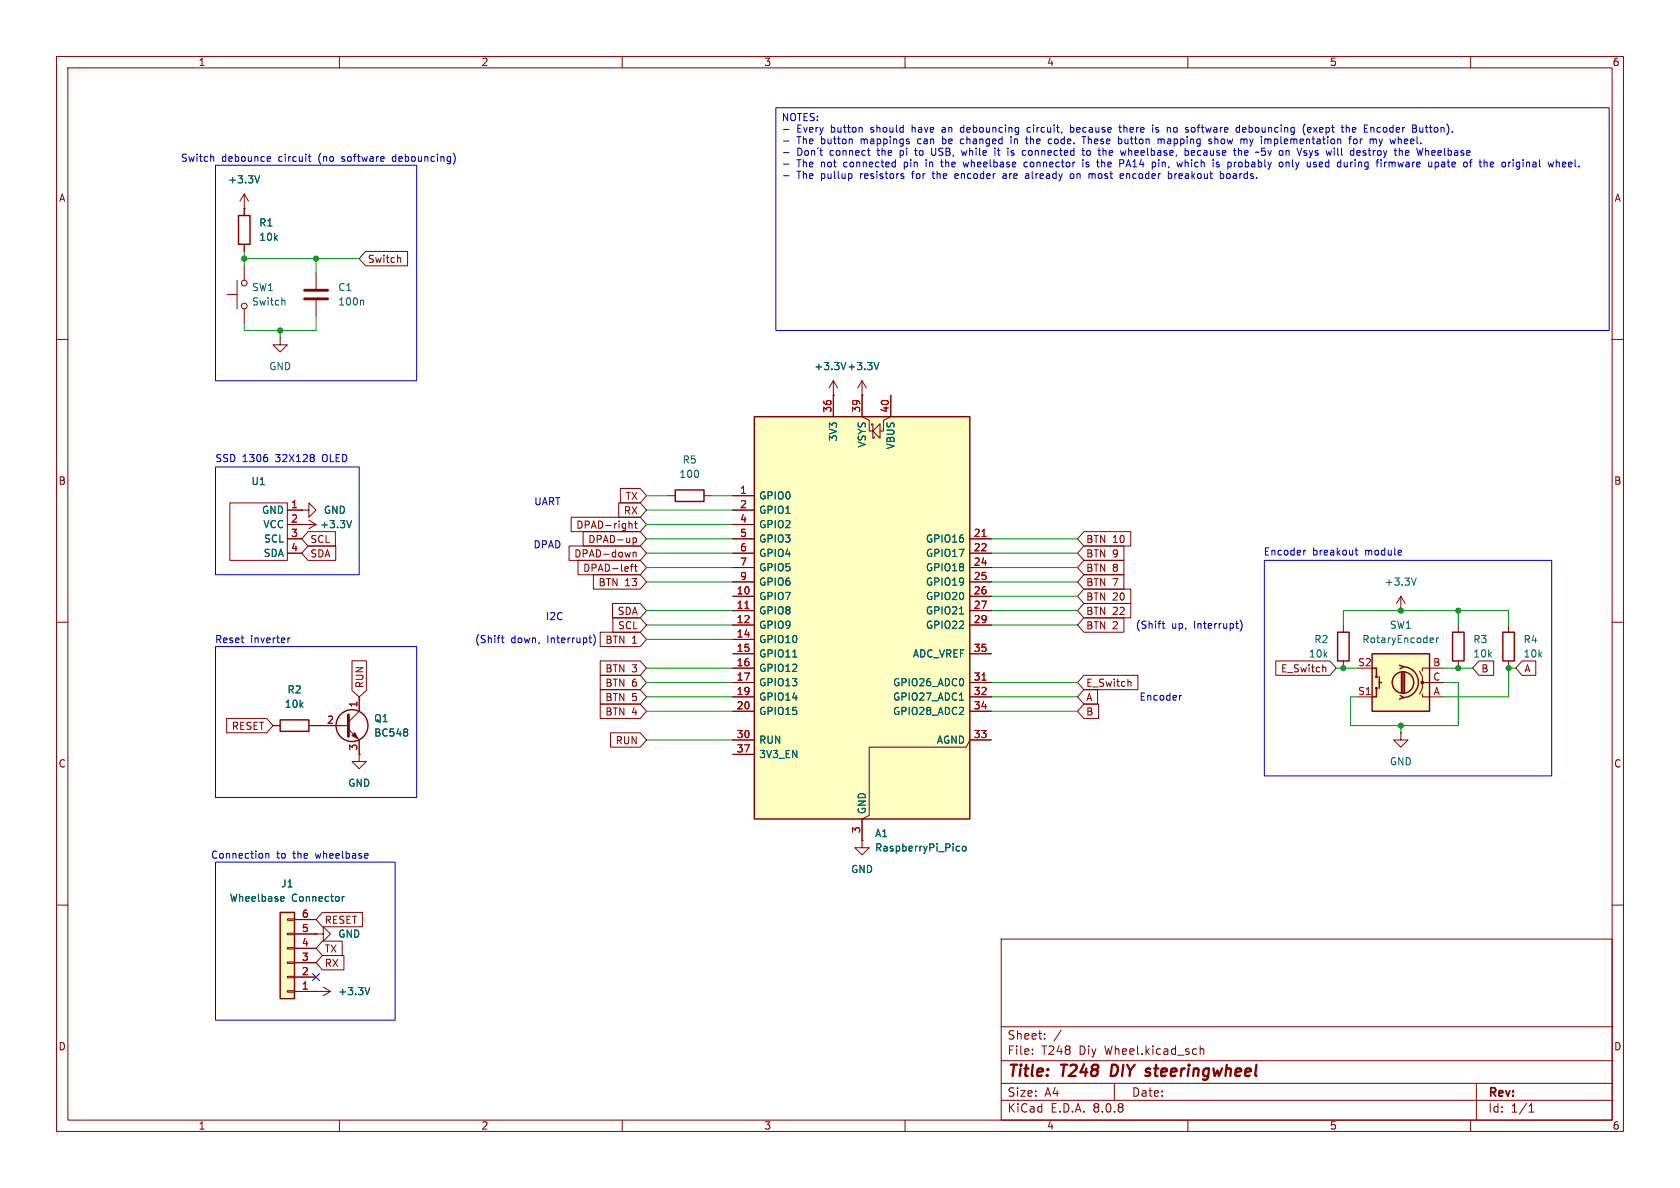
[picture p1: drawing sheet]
<svg xmlns="http://www.w3.org/2000/svg" width="297mm" height="210mm" viewBox="0 0 297 210" stroke-linecap="round" stroke-linejoin="round" font-family="sans-serif">
<g fill="none" stroke="#840000" stroke-width=".18">
<path d="M10 10h277v190h-277zM12 12h273v186h-273zM60 10v2M110 10v2M160 10v2M210 10v2M260 10v2M43.2 36.8v1.3M43.2 43.2v1.3M55.9 48.3v2.8M55.9 53.1v2.8M10 60h2"/>
<path d="M285 60h2M53.3 92.7h.1M53.3 92.7h2.6M54.6 91.9l1.3 .8M55.9 92.7l-1.3 .8M10 110h2M285 110h2M48.3 128.3h1.2M54.6 128.3h1.3M63.5 133.4v1.2h1.3l-1.3 1.3-1.3-1.3h1.3M63.5 133.4h.1M10 160h2"/>
<path d="M177 166h108v32h-108zM285 160h2M60 198v2M110 198v2M160 198v2M177 194.5h108M177 191.5h108M177 187.5h108M177 181.5h108M182.5 186.3v.1M182.5 185.5v.1M184.7 183.6v.1"/>
<path d="M184.7 182.8v.1M187.6 182.1l-1.3 2M197 191.5v3M210 198v2M212.2 184.9v1.5M212.2 185.5l.2-.1 .3 .1 .1 .9M260 198v2M261 191.5v6.5M270.3 196.6h.9M270.3 195.5l.4-.4v1.5"/>
</g>
<path d="M196.6 188.2l-.3 2h.5M203.1 189.5l.2 .3-.1 .3M203.2 188.9l.2 .1" fill="none" stroke="#840000" stroke-width=".4"/>
<path d="M53.8 52.8h4.1M53.8 51.3h4.1" fill="none" stroke="#840000" stroke-width=".51"/>
<path d="M64.1 53.1l.2 .2v.6M62.2 92l-.5 1.3" fill="none" stroke="#006464" stroke-width=".18"/>
<path d="M42.2 38.1h2v5.1h-2zM49.5 127.3h5.1v2h-5.1z" fill="none" stroke="#840000" stroke-width=".25"/>
<path d="M242.6 115.6h10.1v10.1h-10.1z" fill="#ffffc2"/>
<g fill="none" stroke="#840000" stroke-width=".25">
<path d="M236.5 111.8h2v5h-2zM242.6 115.6h10.1v10.1h-10.1zM242.6 118.1h.7v1.5M243.8 119.6v2.1M247.4 117.6l.8 .3-.7 .3M247.8 118.9v3.5M248 117.9a2.73 2.73 0 0 1 2.7 2.7 2.73 2.73 0 0 1-2.7 2.7M248 118.9v3.5M248.3 118.9v3.5M256.8 111.8h2v5h-2zM243.3 121.7v1.5h-.7M243.8 120.7h.4"/>
<path d="M247.5 122.9l.7 .4-.8 .3"/>
<circle cx="243.3" cy="119.6" r=".13"/>
<circle cx="243.3" cy="121.7" r=".13"/>
<circle cx="248" cy="120.7" r="1.9"/>
</g>
<circle cx="251.5" cy="120.6" r=".25" fill="#840000" stroke="#840000" stroke-width=".18"/>
<g fill="none" stroke="#840000" stroke-width=".18">
<path d="M237.5 110.5v1.3M237.5 116.8v1.3M247.6 108h.1M247.6 105.4l-.7 1.3M247.6 105.4v2.6M247.6 105.4l.8 1.3M251 118.6l.5 1v1.1h3.8M255.3 118.1h-3.8v.5M257.8 110.5v1.3M257.8 116.8v1.3M240 123.2h2.6M247.6 129.5v1.3h1.3l-1.3 1.3-1.2-1.3h1.2"/>
<path d="M247.6 129.5h.1M251.5 122.7v.5h3.8M252 120.7h-.5v1l-.5 1M55.9 175.3h.1M55.9 175.3h2.5M57.1 174.5l1.3 .8M58.4 175.3l-1.3 .7"/>
</g>
<path d="M250.4 102.2l-.5 1.2M253 112.8h.4v.3l-.6 .1M253.4 113.5l-.4 .1M254 112.8v.8M254.3 112.8l-.3 .2M65.4 174.6l-.5 1.2" fill="none" stroke="#006464" stroke-width=".18"/>
<path d="M49.5 161.3h2.6v15.2h-2.6z" fill="#ffffc2"/>
<g fill="none" stroke="#840000" stroke-width=".18">
<path d="M43.2 36.8h.1M43.2 34.3v2.5M43.2 34.3l-.8 1.3M43.2 34.3l.7 1.3M40.1 52.1h1.8M41.9 49.5v5.1M43.2 47v2.5M43.2 54.6v2.6M49.5 59.7v1.3h1.3l-1.3 1.2-1.2-1.2h1.2M49.5 59.7h.1M147.3 69.9h.1M147.3 67.3l-.7 1.3"/>
<path d="M147.3 67.3v2.6M147.3 67.3l.8 1.3M152.4 69.9h.1M152.4 67.3l-.8 1.3M152.4 67.3v2.6M152.4 67.3l.8 1.3M40.6 88.9h10.2v10.2h-10.2zM50.8 90.2h2.5M50.8 92.7h2.5M50.8 95.3h2.5M50.8 97.8h2.5M53.3 90.2h1.3v-1.3l1.3 1.3-1.3 1.2v-1.2"/>
<path d="M53.3 90.2h.1M118.1 87.6h1.3M124.5 87.6h1.2M266.7 110.5v1.3M266.7 116.8v1.3M55.9 128.3h5.7M61.6 128.9l1.9 1.9v2.6M63.5 123.2v2.5l-1.9 1.9M152.4 148.6v1.3h1.3l-1.3 1.2-1.3-1.2h1.3M152.4 148.6h.1M50.8 162.4h1.3v.3h-1.3zM50.8 165h1.3v.2h-1.3z"/>
<path d="M50.8 167.5h1.3v.3h-1.3zM50.8 170.1h1.3v.2h-1.3zM50.8 172.6h1.3v.2h-1.3zM50.8 175.1h1.3v.3h-1.3zM52.1 175.3h3.8M52.1 172.7h3.8M52.1 170.2h3.8M52.1 167.6h3.8M52.1 165.1h3.8M52.1 162.6h3.8"/>
<circle cx="43.2" cy="50" r=".51"/>
<circle cx="43.2" cy="54.1" r=".51"/>
</g>
<g fill="none" stroke="#840000" stroke-width=".25">
<path d="M119.4 86.6h5.1v2h-5.1zM265.7 111.8h2v5h-2zM49.5 161.3h2.6v15.2h-2.6z"/>
<circle cx="62.2" cy="128.3" r="2.82"/>
</g>
<path d="M45.9 31.1l-.4 1.2M50 53.1l.4 .2v.6M155.4 64.1l-.4 1.2M72 128.9l.1 .2-.1 .2M72 129.5l.1 .1-.1 .5M49.8 158.5h.4v.3l-.6 .1M50.2 159.3h-.4M60.5 158.5v.8M60.9 158.5l-.4 .2" fill="none" stroke="#006464" stroke-width=".18"/>
<path d="M61.6 126.4v3.8" fill="none" stroke="#840000" stroke-width=".51"/>
<path d="M62.7 129.5l.5 1.1-1-.6z" fill="#840000" stroke="#840000" stroke-width=".18"/>
<path d="M133.3 73.7h38.1v71.1h-38.1z" fill="#ffffc2"/>
<path d="M133.3 73.7h38.1v71.1h-38.1z" fill="none" stroke="#840000" stroke-width=".25"/>
<g fill="none" stroke="#840000" stroke-width=".18">
<path d="M43.2 36.8h.1M43.2 36.8v1.3M43.2 43.2v1.3M64.6 44.4h7.5v2.6h-7.5l-1.1-1.3zM70.5 45.5l.3 .2v.7M147.3 69.9h.1M147.3 69.9v3.8M152.4 69.9v3.8l1.3 .6v1.9h.6M152.4 69.9h.1M154.1 75.2v-.3h.2v2.6h.3v-.3M154.3 76.2l1.3-1.3v2.6zM157.5 69.9v3.8l-1.3 .6v1.9h-.6"/>
<path d="M50.8 90.2h2.5M50.8 95.3h2.5M50.8 97.8h2.5M50.8 92.7h2.5M53.3 90.2h.1M53.3 92.7h.1M54.5 96.5h4.9v2.6h-4.9l-1.2-1.3zM54.5 94h4.8v2.5h-4.8l-1.2-1.2zM100.6 96.5h12.6l1.1 1.3-1.1 1.3h-12.6zM101 91.4h12.2l1.1 1.3-1.1 1.3h-12.2zM102.2 99.1h11l1.1 1.2-1.1 1.3h-11zM103.1 94h10.1l1.1 1.3-1.1 1.2h-10.1z"/>
<path d="M109.4 88.9h3.8l1.1 1.3-1.1 1.2h-3.8zM109.7 86.4h3.5l1.1 1.2-1.1 1.3h-3.5zM111.3 92.6h.4v.8M111.9 99.7l-.3 .2v1.1M111.9 95.1v1.2M111.9 97.6v.9M111.9 97.7l.2-.1 .3 .1 .1 .8M111.9 95.1h.4l.2 .2-.1 .6h-.5M112.2 92.5h.5M112.3 92.1v1.1l.4 .2M112.3 99.7v1.1l.4 .2M129.5 87.6h3.8"/>
<path d="M129.5 90.2h3.8M129.5 95.3h3.8M129.5 97.8h3.8M129.5 92.7h3.8M171.4 95.3h3.9M171.4 97.8h3.9M191.6 94h8.3v2.5h-8.3l-1.1-1.2zM191.6 96.5h7.1v2.6h-7.1l-1.1-1.3zM191.6 99.1h7.1v2.5h-7.1l-1.1-1.3zM62.2 116.8h2.6v5.3l-1.3 1.1-1.3-1.1zM104.9 101.6h8.3l1.1 1.3-1.1 1.2h-8.3zM106.1 116.8h7.1l1.1 1.3-1.1 1.3h-7.1z"/>
<path d="M106.1 119.4h7.1l1.1 1.3-1.1 1.2h-7.1zM106.1 111.8h7.1l1.1 1.2-1.1 1.3h-7.1zM108.3 106.7h4.9l1.1 1.3-1.1 1.2h-4.9zM108.3 109.2h4.9l1.1 1.3-1.1 1.3h-4.9zM111.4 100.2h.5M112.2 100.2h.5M129.5 105.4h3.8M129.5 108h3.8M129.5 110.5h3.8M129.5 113h3.8M129.5 115.6h3.8M129.5 118.1h3.8"/>
<path d="M129.5 100.3h3.8M129.5 102.9h3.8M171.4 105.4h3.9M171.4 108h3.9M171.4 110.5h3.9M171.4 115.6h3.9M171.4 100.3h3.9M171.4 102.9h3.9M191.6 101.6h7.1v2.5h-7.1l-1.1-1.2zM191.6 119.4h9.6v2.5h-9.6l-1.1-1.2zM191.6 106.7h8.3v2.5h-8.3l-1.1-1.2zM191.6 104.1h8.3v2.6h-8.3l-1.1-1.3z"/>
<path d="M191.6 109.2h7.1v2.6h-7.1l-1.1-1.3zM225.5 116.8h9.6l1.1 1.3-1.1 1.3h-9.6zM234.2 117.9l.2 .2v.7M261.5 116.8h2.6v2.6h-2.6l-1.2-1.3zM269.1 116.8h2.4v2.6h-2.4l-1.1-1.3zM40.1 127h7l1.2 1.3-1.2 1.2h-7zM48.3 128.3h1.2M54.6 128.3h6.4M63.5 133.4h.1M63.5 123.2v2.5M63.5 130.8v2.6M106.1 124.5h7.1l1.1 1.2-1.1 1.3h-7.1z"/>
<path d="M106.1 121.9h7.1l1.1 1.3-1.1 1.3h-7.1zM107.9 129.5h5.3l1.1 1.3-1.1 1.3h-5.3zM129.5 120.7h3.8M129.5 123.2h3.8M129.5 125.7h3.8M129.5 130.8h3.8M129.5 133.4h3.8M171.4 120.7h3.9M171.4 123.2h3.9M171.4 125.7h3.9M175.3 130.8h-3.9l-.6 1.3h-17.1v12l-1.3 .7v3.8M191.6 121.9h2.4v2.6h-2.4l-1.1-1.3z"/>
<path d="M191.6 124.5h2.6v2.5h-2.6l-1.1-1.3zM199.8 120.5l.2 .2v.6M152.4 148.6h.1M52.1 175.3h3.8M52.1 172.7h3.8M52.1 170.2h3.8M52.1 167.6h3.8M52.1 165.1h3.8M52.1 162.6h3.8M55.9 165.1h1.2v-1.3l1.3 1.3-1.3 1.3v-1.3M55.9 165.1h.1M55.9 175.3h.1"/>
<path d="M57 161.3h7.1v2.5h-7.1l-1.1-1.2zM57 168.9h3.8v2.6h-3.8l-1.1-1.3zM57 166.4h3.5v2.5h-3.5l-1.1-1.3z"/>
</g>
<path d="M173.6 94.8h.7M131.7 107.5h.7M173.6 120.2h.7" fill="none" stroke="#a90000" stroke-width=".18"/>
<g fill="none" stroke="#006464" stroke-width=".18">
<path d="M45.9 31.1l-.4 1.2M155.4 64.1l-.4 1.2M62.2 92l-.5 1.3M140.1 116.1h.8M169.6 108.5h.7M72 128.9l.1 .2-.1 .2M72 129.5l.1 .1-.1 .5M169.6 123.8h.7M49.8 158.5h.4v.3l-.6 .1M50.2 159.3h-.4M60.5 158.5v.8M60.9 158.5l-.4 .2"/>
<path d="M169.3 149.6l.3 .1M169.6 150.4h-.3M170.2 149.7l.2-.1 .3 .1 .1 .5-.1 .2h-.3l-.2-.1zM65.4 174.6l-.5 1.2"/>
</g>
<g fill="none" stroke="#0000c2" stroke-width=".18">
<path d="M137.2 19.1h147.3v39.3h-147.3zM37.4 27.7l.4 .2v.6M38.1 29.2h35.6v38.1h-35.6zM47.4 27.7h.4v.3l-.6 .1M47.8 28.5h-.4M54.5 27.7h.5M54.7 27.3v1l.3 .2M69.5 27.7l-.1 .2 .1 .6M80.2 27.1a1.49 1.49 0 0 1 0 1.8M138.5 22.9h1M138.5 24.9h1M138.5 27h1"/>
<path d="M138.5 29h1M138.5 31.1h1M141.1 26.2v1.3a.66 .66 0 0 0 .6-.4 .66 .66 0 0 0 0-.7M142.3 26.7l.2-.1 .4 .1v.5l-.1 .2-.3 .1-.2-.2zM143.5 26.7l.2-.1 .3 .1v.8M143.5 26.6v.9M144.7 26.1l-.2 .2M144.9 26.6h.5M145.1 26.2v1.1l.3 .2M150.5 30.8l.1 .1-.1 .6M150.6 24.6l.1 .8M152.4 22.6v.8"/>
<path d="M153.6 27.4l.2 .1M157.9 28.7h.4M158.3 28.2v1.3M158.3 29.4l-.4 .1M159.4 31.1l.3 .1 .1 .2-.2 .1h-.2M159.4 30.7l.3 .1M160.6 25l.2 .2-.2 .2M160.6 24.6h.1M161.7 26.6h.5M161.9 26.2v1.2M163.7 28.7v.8M164.7 26.2v1l.1 .2 .4 .1"/>
<path d="M164.8 30.7h.4M164.9 30.3l.1 1.2M166.5 28.2v1.1l.3 .2M166.6 24.1v1.3M166.6 25.4h.2M166.7 22.5l-.1 .1M166.7 22.9l-.2 .2 .2 .3M166.8 24.6h-.2M169.2 30.7h-.2l-.2 .2 .1 .6h.3M169.4 31l-.6 .1M170 26.6l.2 .9 .2-.6 .3 .6M170.3 22.5l-.4 .1-.1 .2v.4l.5 .2"/>
<path d="M170.3 24.6h-.4l-.1 .2v.5l.5 .1M170.3 28.7l.2 .8 .2-.6 .3 .6M175.9 26.6v.9M176.5 26.2v1.1l.2 .2M177.3 30.8h.5M177.9 31l-.4 .1-.2 .1 .2 .3h.4M178.7 24.6v.8M178.7 27.4h.5M179.2 26.7l-.3-.1-.2 .2 .1 .2 .4 .1M181.3 24.6h.5M181.5 30.7l.3 .1 .1 .7M181.5 25.4h.3"/>
<path d="M181.6 28.7h-.3l-.3 .2 .2 .5h.4M181.9 31l-.4 .1M181.9 31.5h-.4M181.9 26.7v.6M182.2 22.6l-.4-.1-.2 .3 .1 .5h.5M185.9 25.4h-.3M189.3 22.6l.3-.1 .3 .3-.2 .5h-.4M189.3 22.1v1.3M189.3 30.8l.1-.1 .4 .1 .1 .5-.2 .2h-.3l-.1-.1zM191.2 26.6h.5M191.4 28.2v.2M191.4 28.7v.8"/>
<path d="M191.4 26.2v1.1l.3 .2M191.6 24.1v1.3M192 29.4h.5M192.4 24.1v1.3M192.5 28.7h-.3l-.2 .1v.2l.5 .1M192.6 24.6l-.2 .1M192.7 26.7l-.4-.1-.2 .3 .1 .5 .3 .1 .2-.2M193.1 30.8h.4l.1 .7M194.8 28.2v1.3M195.1 28.7l-.3 .1M195.2 26.6l.3 .2v.7M197.8 22.5h.5"/>
<path d="M198 22.1v1.1l.3 .2M198.4 30.7l.2 .3-.6 .1M198.6 31.5h-.2M198.7 22.1v1.3M198.7 28.5l-.1 .3M198.9 24.6v.6l.2 .2M198.9 22.5l-.2 .1M199.2 30.7v.8M199.2 29.1h.6M199.5 28.2l-.4 1.3M199.5 30.7l-.3 .1M199.5 26.2v1.3"/>
<path d="M199.9 26.6l-.4 .1M204.8 22.6l-.3-.1-.2 .2 .1 .2 .4 .1v.3h-.5M204.9 28.7v.8M204.9 24.6l.4 .1M205.3 24.7l.2-.1h.3v.8M205.3 24.7v.7M207.1 30.8l.1 .5-.3 .2M207.7 30.7v.8M207.7 22.5l-.2 .3v.3l.2 .3M207.8 30.8l-.1 .1M209.5 28.2v1.3M209.6 28.7l-.1 .1"/>
<path d="M209.7 28.7h.2M210.1 26.7v.6l-.5 .2M210.6 26.8l.1 .6h.4M210.7 23.3h.4M210.7 22.6h.4M211.2 26.8v.1l-.6 .1M214 25l.2 .2-.2 .2M214 24.6h.2M214.8 24.7l.2-.1h.3v.8M214.8 24.1v1.3M215.4 29.1l.2 .2-.2 .2M215.4 28.7h.1"/>
<path d="M215.9 30.7l.3 .1 .1 .1v.5l-.4 .1M217.5 30.9l-.2-.2-.3 .1-.2 .1 .2 .6h.3l.2-.2M218.8 22.5l.3 .1M219.1 23.3l-.3 .1M219.1 22.1v1.3M219.1 26.6l.4 .2v.7M219.4 28.7h-.3l-.2 .2 .1 .5 .4 .1M220.3 22.7l-.2-.2h-.2l-.2 .2v.6h.5M220.3 22.8l-.6 .1M220.5 26.6h-.3l-.2 .2 .1 .6 .4 .1M220.6 26.9l-.6 .1M220.9 24.6l.3 .8"/>
<path d="M221.2 25.4l-.3 .4M221.5 24.6l-.3 .8M224.1 26.6l.4 .9 .3-.9M227.4 28.8l.1-.1h.3l.1 .8M227.4 28.7v.8M229.3 26.2l.4 1.3 .4-1.3M230.4 23.3l.3 .6M230.7 21.9l-.3 .6M231.2 22.9l.6-.1-.1-.2-.4-.1-.1 .2v.6h.5M231.5 26.6l.3 .9M231.8 27.5l-.2 .3M232.1 26.6l-.3 .9"/>
<path d="M232.2 22.5l.7 .9M232.9 22.5l-.7 .9M233.2 28.8l.1 .6h.5M233.8 29l-.6 .1M237.2 26.2v1.1l.1 .2M238.2 22.5l.3 .2v.7M238.4 24.6h.5M238.8 28.7v.8M238.9 24.1l-.3 .2v1.1M239.1 28.7l-.3 .2M239.3 24.7l.2-.1 .4 .1v.5l-.1 .2h-.3l-.2-.1zM239.5 22.5h-.2l-.2 .2v.6l.4 .1"/>
<path d="M239.7 22.8l-.6 .1M240.5 24.6v.8M240.8 24.6l-.3 .2M241 26.9l.5 .3-.2 .3-.3-.1M241.4 26.7l-.3-.1-.1 .2M241.9 26.6h.5M243.7 22.5l-.3 .3v.3l.3 .3M244.4 24.6l-.3 .8M245.6 28.7v.8M246.1 28.8v.7M247.2 24.1v1.3M248.6 26.6l.4 .1 .1 .2-.6 .1"/>
<path d="M248.7 24.6h-.2l-.2 .1v.7h.4M248.9 24.9l-.6 .1M249 27.4l-.4 .1M251.5 23.2l-.3 .2M251.5 22.5v.9M252 22.5h.5M252.1 22.1v1.1l.2 .2M253.3 26.6l.4 .1v.2l-.6 .1M253.7 27.4l-.4 .1M254.2 28.7l.1 .2-.1 .5M254.9 28.7h.5v.8M255.4 29h-.4l-.2 .2 .2 .3 .4-.1"/>
<path d="M261.5 28.7h.4M261.6 28.2v1.1l.3 .2M269.3 28.2v.2M269.3 28.7v.8M276.2 29.1l.6-.1v-.3h-.4l-.2 .1 .1 .6h.5M277.7 28.7h-.2l-.2 .1 .1 .6 .3 .1M277.9 29l-.6 .1M38.1 82.6h25.4v19h-25.4zM47.3 80.9v.6M55.4 80.4l.2 .2-.2 .2M55.4 80.9l.2 .2-.2 .4M223.5 99.1h50.8v38.1h-50.8z"/>
<path d="M230.8 97.3l-.3 .2M239.6 97.3h.4M239.7 96.8v1.1l.3 .2M38.1 114.3h35.6v26.7h-35.6zM50.9 112.8v.8M51.3 112.8l-.4 .2M88.6 112.8h.5M88.8 112.3v1.1l.3 .2M104.1 112.8h.5M104.5 113.6h.1M104.9 112.2a1.46 1.46 0 0 1 0 1.9M205.4 110.2h.5"/>
<path d="M205.6 109.8v1.1l.3 .2M218.4 110.2h.5M218.8 111.1h.1M219.2 109.6a1.46 1.46 0 0 1 0 2M208.9 122.9l-.4 .3M38.1 152.4h31.7v27.9h-31.7zM47 150.9v.8M47 151l.2-.1h.3v.8"/>
</g>
<g fill="none" stroke="#009600" stroke-width=".18">
<path d="M43.2 44.5v2.5M43.2 45.7h20.3M49.5 58.4v1.3M55.9 55.9v2.5h-12.7v-1.2M55.9 45.7v2.6M114.3 87.6h3.8M114.3 97.8h15.2M114.3 92.7h15.2M114.3 95.3h15.2M114.3 90.2h15.2M125.7 87.6h3.8M175.3 97.8h15.2"/>
<path d="M175.3 95.3h15.2M114.3 102.9h15.2M114.3 100.3h15.2M114.3 108h15.2M114.3 110.5h15.2M114.3 118.1h15.2M114.3 113h15.2M175.3 102.9h15.2M175.3 100.3h15.2M175.3 108h15.2M175.3 110.5h15.2M175.3 105.4h15.2"/>
<path d="M236.2 118.1h3.8M237.5 110.5v-2.5h29.2v2.5M255.3 118.1h5M257.8 108v2.5M268 118.1h-1.3v5.1h-11.4M114.3 120.7h15.2M114.3 123.2h15.2M114.3 125.7h15.2M114.3 130.8h15.2M175.3 120.7h15.2M175.3 123.2h15.2M175.3 125.7h15.2"/>
<path d="M247.6 128.3v1.2M255.3 120.7h2.5v7.6h-19v-5.1h1.2"/>
</g>
<path d="M55.3 172.1l1.2 1.2M56.5 172.1l-1.2 1.2" fill="none" stroke="#000084" stroke-width=".18"/>
<g fill="#009600" stroke="#009600" stroke-width=".18">
<circle cx="257.8" cy="108" r=".46"/>
<circle cx="257.8" cy="118.1" r=".46"/>
<circle cx="247.6" cy="108" r=".46"/>
<circle cx="266.7" cy="118.1" r=".46"/>
<circle cx="247.6" cy="128.3" r=".46"/>
<circle cx="237.5" cy="118.1" r=".46"/>
<circle cx="55.9" cy="45.7" r=".46"/>
<circle cx="43.2" cy="45.7" r=".46"/>
<circle cx="49.5" cy="58.4" r=".46"/>
</g>
<g font-size="2.8" fill="#840000">
<text x="178" y="190.9">Title:</text>
<text x="187.7" y="190.9">T248</text>
<text x="197.2" y="190.9">DIY</text>
<text x="204.2" y="190.9">steeringwheel</text>
</g>
<g font-size="2.1" fill="#840000">
<text x="178" y="184">Sheet:</text>
<text x="178" y="186.7">File:</text>
<text x="184.1" y="186.7">T248</text>
<text x="190.8" y="186.7">Diy</text>
<text x="195.5" y="186.7">Wheel.kicad_sch</text>
<text x="178" y="196.9">KiCad</text>
<text x="178" y="194.1">Size:</text>
<text x="184.7" y="194.1">A4</text>
<text x="185.7" y="196.9">E.D.A.</text>
<text x="193.3" y="196.9">8.0.8</text>
<text x="200" y="194.1">Date:</text>
<text x="263" y="194.3">Rev:</text>
<text x="263" y="196.9">Id:</text>
<text x="267.1" y="196.9">1/1</text>
</g>
<g font-size="1.8" fill="#840000">
<text x="35" y="11.9">1</text>
<text x="85" y="11.9">2</text>
<text x="135" y="11.9">3</text>
<text x="185" y="11.9">4</text>
<text x="235" y="11.9">5</text>
<text x="285" y="11.9">6</text>
<text x="10.3" y="35.9">A</text>
<text x="285.3" y="35.9">A</text>
<text x="64.9" y="46.7">Switch</text>
<text x="10.3" y="85.9">B</text>
<text x="110.5" y="88.6">TX</text>
<text x="285.3" y="85.9">B</text>
<text x="101.8" y="93.7">DPAD-right</text>
<text x="110.2" y="91.1">RX</text>
<text x="54.8" y="98.7">SDA</text>
<text x="54.8" y="96.2">SCL</text>
<text x="101.4" y="98.7">DPAD-down</text>
<text x="103" y="101.3">DPAD-left</text>
<text x="103.9" y="96.2">DPAD-up</text>
<text x="191.9" y="96.2">BTN 10</text>
<text x="191.9" y="98.7">BTN 9</text>
<text x="191.9" y="101.3">BTN 8</text>
<text x="105.7" y="103.8">BTN 13</text>
<text x="191.9" y="103.8">BTN 7</text>
<text x="191.9" y="106.4">BTN 20</text>
<text x="106.9" y="114">BTN 1</text>
<text x="109.1" y="108.9">SDA</text>
<text x="109.2" y="111.4">SCL</text>
<text x="191.9" y="108.9">BTN 22</text>
<text x="191.9" y="111.4">BTN 2</text>
<text x="106.9" y="119.1">BTN 3</text>
<text x="226.4" y="119.1">E_Switch</text>
<text x="261.8" y="119.1">B</text>
<text x="269.4" y="119.1">A</text>
<text x="64.5" y="121.8" transform="rotate(-90 64.5 121.8)">RUN</text>
<text x="106.9" y="121.6">BTN 6</text>
<text x="106.9" y="124.1">BTN 5</text>
<text x="191.9" y="121.6">E_Switch</text>
<text x="191.9" y="124.1">A</text>
<text x="40.9" y="129.2">RESET</text>
<text x="106.9" y="126.7">BTN 4</text>
<text x="108.7" y="131.8">RUN</text>
<text x="191.9" y="126.7">B</text>
<text x="10.3" y="135.9">C</text>
<text x="285.3" y="135.9">C</text>
<text x="57.3" y="163.5">RESET</text>
<text x="57.3" y="171.1">RX</text>
<text x="57.3" y="168.6">TX</text>
<text x="10.3" y="185.9">D</text>
<text x="285.3" y="185.9">D</text>
<text x="35" y="199.9">1</text>
<text x="85" y="199.9">2</text>
<text x="135" y="199.9">3</text>
<text x="185" y="199.9">4</text>
<text x="235" y="199.9">5</text>
<text x="285" y="199.9">6</text>
</g>
<g font-size="1.8" fill="#0000c2">
<text x="138.1" y="21.7">NOTES:</text>
<text x="140.9" y="23.8">Every</text>
<text x="147" y="23.8">button</text>
<text x="154.2" y="23.8">should</text>
<text x="161.7" y="23.8">have</text>
<text x="167.2" y="23.8">an</text>
<text x="170.7" y="23.8">debouncing</text>
<text x="182.7" y="23.8">circuit,</text>
<text x="190.5" y="23.8">because</text>
<text x="199.4" y="23.8">there</text>
<text x="205.4" y="23.8">is</text>
<text x="208.2" y="23.8">no</text>
<text x="211.7" y="23.8">software</text>
<text x="220.8" y="23.8">debouncing</text>
<text x="232.8" y="23.8">(exept</text>
<text x="239.9" y="23.8">the</text>
<text x="244.1" y="23.8">Encoder</text>
<text x="252.8" y="23.8">Button).</text>
<text x="31.9" y="28.8">Switch</text>
<text x="39.2" y="28.8">debounce</text>
<text x="49.3" y="28.8">circuit</text>
<text x="56.6" y="28.8">(no</text>
<text x="60.9" y="28.8">software</text>
<text x="70" y="28.8">debouncing)</text>
<text x="140.9" y="25.8">The</text>
<text x="140.9" y="29.9">The</text>
<text x="145.2" y="25.8">button</text>
<text x="145.2" y="29.9">not</text>
<text x="146.8" y="27.9">connect</text>
<text x="149.4" y="29.9">connected</text>
<text x="152.4" y="25.8">mappings</text>
<text x="155.4" y="27.9">the</text>
<text x="159.5" y="27.9">pi</text>
<text x="160.3" y="29.9">pin</text>
<text x="162.5" y="27.9">to</text>
<text x="162.7" y="25.8">can</text>
<text x="164.3" y="29.9">in</text>
<text x="165.5" y="27.9">USB,</text>
<text x="167.2" y="25.8">be</text>
<text x="167.3" y="29.9">the</text>
<text x="170.7" y="25.8">changed</text>
<text x="171.1" y="27.9">while</text>
<text x="171.4" y="29.9">wheelbase</text>
<text x="177.1" y="27.9">it</text>
<text x="179.6" y="27.9">is</text>
<text x="179.8" y="25.8">in</text>
<text x="182.3" y="29.9">connector</text>
<text x="182.4" y="27.9">connected</text>
<text x="182.7" y="25.8">the</text>
<text x="186.8" y="25.8">code.</text>
<text x="192.9" y="29.9">is</text>
<text x="193.1" y="25.8">These</text>
<text x="193.3" y="27.9">to</text>
<text x="195.7" y="29.9">the</text>
<text x="196.3" y="27.9">the</text>
<text x="199.6" y="25.8">button</text>
<text x="199.8" y="29.9">PA14</text>
<text x="200.4" y="27.9">wheelbase,</text>
<text x="205.7" y="29.9">pin,</text>
<text x="206.8" y="25.8">mapping</text>
<text x="210.4" y="29.9">which</text>
<text x="212" y="27.9">because</text>
<text x="216" y="25.8">show</text>
<text x="216.9" y="29.9">is</text>
<text x="219.7" y="29.9">probably</text>
<text x="220.9" y="27.9">the</text>
<text x="221.8" y="25.8">my</text>
<text x="225" y="27.9">~5v</text>
<text x="225.6" y="25.8">implementation</text>
<text x="229.1" y="29.9">only</text>
<text x="229.3" y="27.9">on</text>
<text x="232.7" y="27.9">Vsys</text>
<text x="234.2" y="29.9">used</text>
<text x="238" y="27.9">will</text>
<text x="239.7" y="29.9">during</text>
<text x="241.4" y="25.8">for</text>
<text x="242.4" y="27.9">destroy</text>
<text x="245.3" y="25.8">my</text>
<text x="246.9" y="29.9">firmware</text>
<text x="249.1" y="25.8">wheel.</text>
<text x="250.5" y="27.9">the</text>
<text x="254.6" y="27.9">Wheelbase</text>
<text x="256.2" y="29.9">upate</text>
<text x="262.7" y="29.9">of</text>
<text x="265.7" y="29.9">the</text>
<text x="269.8" y="29.9">original</text>
<text x="278.3" y="29.9">wheel.</text>
<text x="140.9" y="32">The</text>
<text x="145.2" y="32">pullup</text>
<text x="152.3" y="32">resistors</text>
<text x="161.7" y="32">for</text>
<text x="165.6" y="32">the</text>
<text x="169.7" y="32">encoder</text>
<text x="178.4" y="32">are</text>
<text x="182.6" y="32">already</text>
<text x="190.7" y="32">on</text>
<text x="194.1" y="32">most</text>
<text x="199.9" y="32">encoder</text>
<text x="208.6" y="32">breakout</text>
<text x="218" y="32">boards.</text>
<text x="38" y="81.9">SSD 1306</text>
<text x="48.8" y="81.9">32X128</text>
<text x="57.3" y="81.9">OLED</text>
<text x="94.3" y="89.5">UART</text>
<text x="94.2" y="97.1">DPAD</text>
<text x="223.3" y="98.4">Encoder</text>
<text x="232" y="98.4">breakout</text>
<text x="241.4" y="98.4">module</text>
<text x="37.9" y="113.9">Reset</text>
<text x="44.3" y="113.9">inverter</text>
<text x="83.9" y="113.9">(Shift</text>
<text x="90.3" y="113.9">down,</text>
<text x="96.4" y="109.8">I2C</text>
<text x="96.9" y="113.9">Interrupt)</text>
<text x="200.7" y="111.4">(Shift</text>
<text x="207.1" y="111.4">up,</text>
<text x="211.2" y="111.4">Interrupt)</text>
<text x="201.4" y="124.1">Encoder</text>
<text x="37.2" y="152">Connection</text>
<text x="48.9" y="152">to</text>
<text x="51.9" y="152">the</text>
<text x="56.1" y="152">wheelbase</text>
</g>
<g font-size="1.8" fill="#006464">
<text x="40.2" y="32.6">+3.3V</text>
<text x="45.7" y="40.2">R1</text>
<text x="45.7" y="42.8">10k</text>
<text x="44.5" y="51.7">SW1</text>
<text x="59.7" y="51.7">C1</text>
<text x="44.5" y="54.2">Switch</text>
<text x="59.7" y="54.2">100n</text>
<text x="47.5" y="65.6">GND</text>
<text x="143.9" y="65.6">+3.3V +3.3V</text>
<text x="120.6" y="82.1">R5</text>
<text x="148.2" y="78.1" transform="rotate(-90 148.2 78.1)">3V3</text>
<text x="153.3" y="79.2" transform="rotate(-90 153.3 79.2)">VSYS</text>
<text x="158.3" y="79.5" transform="rotate(-90 158.3 79.5)">VBUS</text>
<text x="44.3" y="86">U1</text>
<text x="120" y="84.7">100</text>
<text x="134.1" y="88.5">GPIO0</text>
<text x="46.2" y="91">GND</text>
<text x="46.5" y="93.6">VCC</text>
<text x="56.5" y="93.6">+3.3V</text>
<text x="57.2" y="91">GND</text>
<text x="134.1" y="91">GPIO1</text>
<text x="134.1" y="93.6">GPIO2</text>
<text x="46.5" y="98.7">SDA</text>
<text x="46.6" y="96.1">SCL</text>
<text x="134.1" y="96.1">GPIO3</text>
<text x="134.1" y="98.7">GPIO4</text>
<text x="134.1" y="101.2">GPIO5</text>
<text x="163.6" y="96.1">GPIO16</text>
<text x="163.6" y="98.7">GPIO17</text>
<text x="163.6" y="101.2">GPIO18</text>
<text x="134.1" y="106.3">GPIO7</text>
<text x="134.1" y="103.7">GPIO6</text>
<text x="163.6" y="103.7">GPIO19</text>
<text x="163.6" y="106.3">GPIO20</text>
<text x="244.7" y="103.7">+3.3V</text>
<text x="134.1" y="108.8">GPIO8</text>
<text x="134.1" y="111.4">GPIO9</text>
<text x="134.1" y="113.9">GPIO10</text>
<text x="163.6" y="108.8">GPIO21</text>
<text x="163.6" y="111.4">GPIO22</text>
<text x="232.3" y="113.9">R2</text>
<text x="240.7" y="113.9">RotaryEncoder</text>
<text x="245.6" y="111.4">SW1</text>
<text x="260.4" y="113.9">R3</text>
<text x="269.2" y="113.9">R4</text>
<text x="134.1" y="116.4">GPIO11</text>
<text x="134.1" y="119">GPIO12</text>
<text x="161.3" y="116.4">ADC_VREF</text>
<text x="231.3" y="116.4">10k</text>
<text x="260.4" y="116.4">10k</text>
<text x="269.2" y="116.4">10k</text>
<text x="50.2" y="125.3">10k</text>
<text x="50.7" y="122.8">R2</text>
<text x="134.1" y="121.5">GPIO13</text>
<text x="134.1" y="124.1">GPIO14</text>
<text x="157.8" y="121.5">GPIO26_ADC0</text>
<text x="157.8" y="124.1">GPIO27_ADC1</text>
<text x="66" y="130.4">BC548</text>
<text x="66" y="127.9">Q1</text>
<text x="134.1" y="126.6">GPIO15</text>
<text x="134.1" y="131.7">RUN</text>
<text x="157.8" y="126.6">GPIO28_ADC2</text>
<text x="165.5" y="131.7">AGND</text>
<text x="134.1" y="134.2">3V3_EN</text>
<text x="245.6" y="135.5">GND</text>
<text x="61.5" y="139.3">GND</text>
<text x="153.3" y="144" transform="rotate(-90 153.3 144)">GND</text>
<text x="154.6" y="148.2">A1</text>
<text x="150.4" y="154.5">GND</text>
<text x="154.6" y="150.7">RaspberryPi_Pico</text>
<text x="40.5" y="159.6">Wheelbase</text>
<text x="49.6" y="157.1">J1</text>
<text x="51.5" y="159.6">Connector</text>
<text x="59.7" y="166">GND</text>
<text x="59.7" y="176.1">+3.3V</text>
</g>
<g font-size="1.8" fill="#a90000">
<text x="147.1" y="73.1" transform="rotate(-90 147.1 73.1)">36</text>
<text x="152.1" y="73.1" transform="rotate(-90 152.1 73.1)">39</text>
<text x="157.2" y="73.1" transform="rotate(-90 157.2 73.1)">40</text>
<text x="51.4" y="89.9">1</text>
<text x="130.7" y="87.4">1</text>
<text x="130.7" y="89.9">2</text>
<text x="51.4" y="92.5">2</text>
<text x="51.4" y="95">3</text>
<text x="130.7" y="92.5">4</text>
<text x="130.7" y="95">5</text>
<text x="172" y="95">21</text>
<text x="51.4" y="97.5">4</text>
<text x="130.7" y="97.5">6</text>
<text x="130.7" y="100.1">7</text>
<text x="172" y="97.5">22</text>
<text x="172" y="100.1">24</text>
<text x="130.1" y="105.2">10</text>
<text x="130.1" y="107.7">11</text>
<text x="130.7" y="102.6">9</text>
<text x="172" y="102.6">25</text>
<text x="172" y="105.2">26</text>
<text x="172" y="107.7">27</text>
<text x="130.1" y="110.2">12</text>
<text x="130.1" y="112.8">14</text>
<text x="172" y="110.2">29</text>
<text x="130.1" y="115.3">15</text>
<text x="130.1" y="117.9">16</text>
<text x="172" y="115.3">35</text>
<text x="240" y="117.9">S2</text>
<text x="253.3" y="117.9">B</text>
<text x="63.2" y="125.2" transform="rotate(-90 63.2 125.2)">1</text>
<text x="130.1" y="120.4">17</text>
<text x="130.1" y="122.9">19</text>
<text x="130.1" y="125.5">20</text>
<text x="172" y="120.4">31</text>
<text x="172" y="122.9">32</text>
<text x="172" y="125.5">34</text>
<text x="240" y="122.9">S1</text>
<text x="253.3" y="120.4">C</text>
<text x="253.4" y="122.9">A</text>
<text x="57.7" y="128">2</text>
<text x="130.1" y="130.6">30</text>
<text x="172" y="130.6">33</text>
<text x="63.2" y="132.8" transform="rotate(-90 63.2 132.8)">3</text>
<text x="130.1" y="133.1">37</text>
<text x="152.1" y="147.4" transform="rotate(-90 152.1 147.4)">3</text>
<text x="53.3" y="167.4">4</text>
<text x="53.3" y="164.8">5</text>
<text x="53.3" y="162.3">6</text>
<text x="53.3" y="172.5">2</text>
<text x="53.3" y="169.9">3</text>
<text x="53.3" y="175">1</text>
</g>
</svg>
